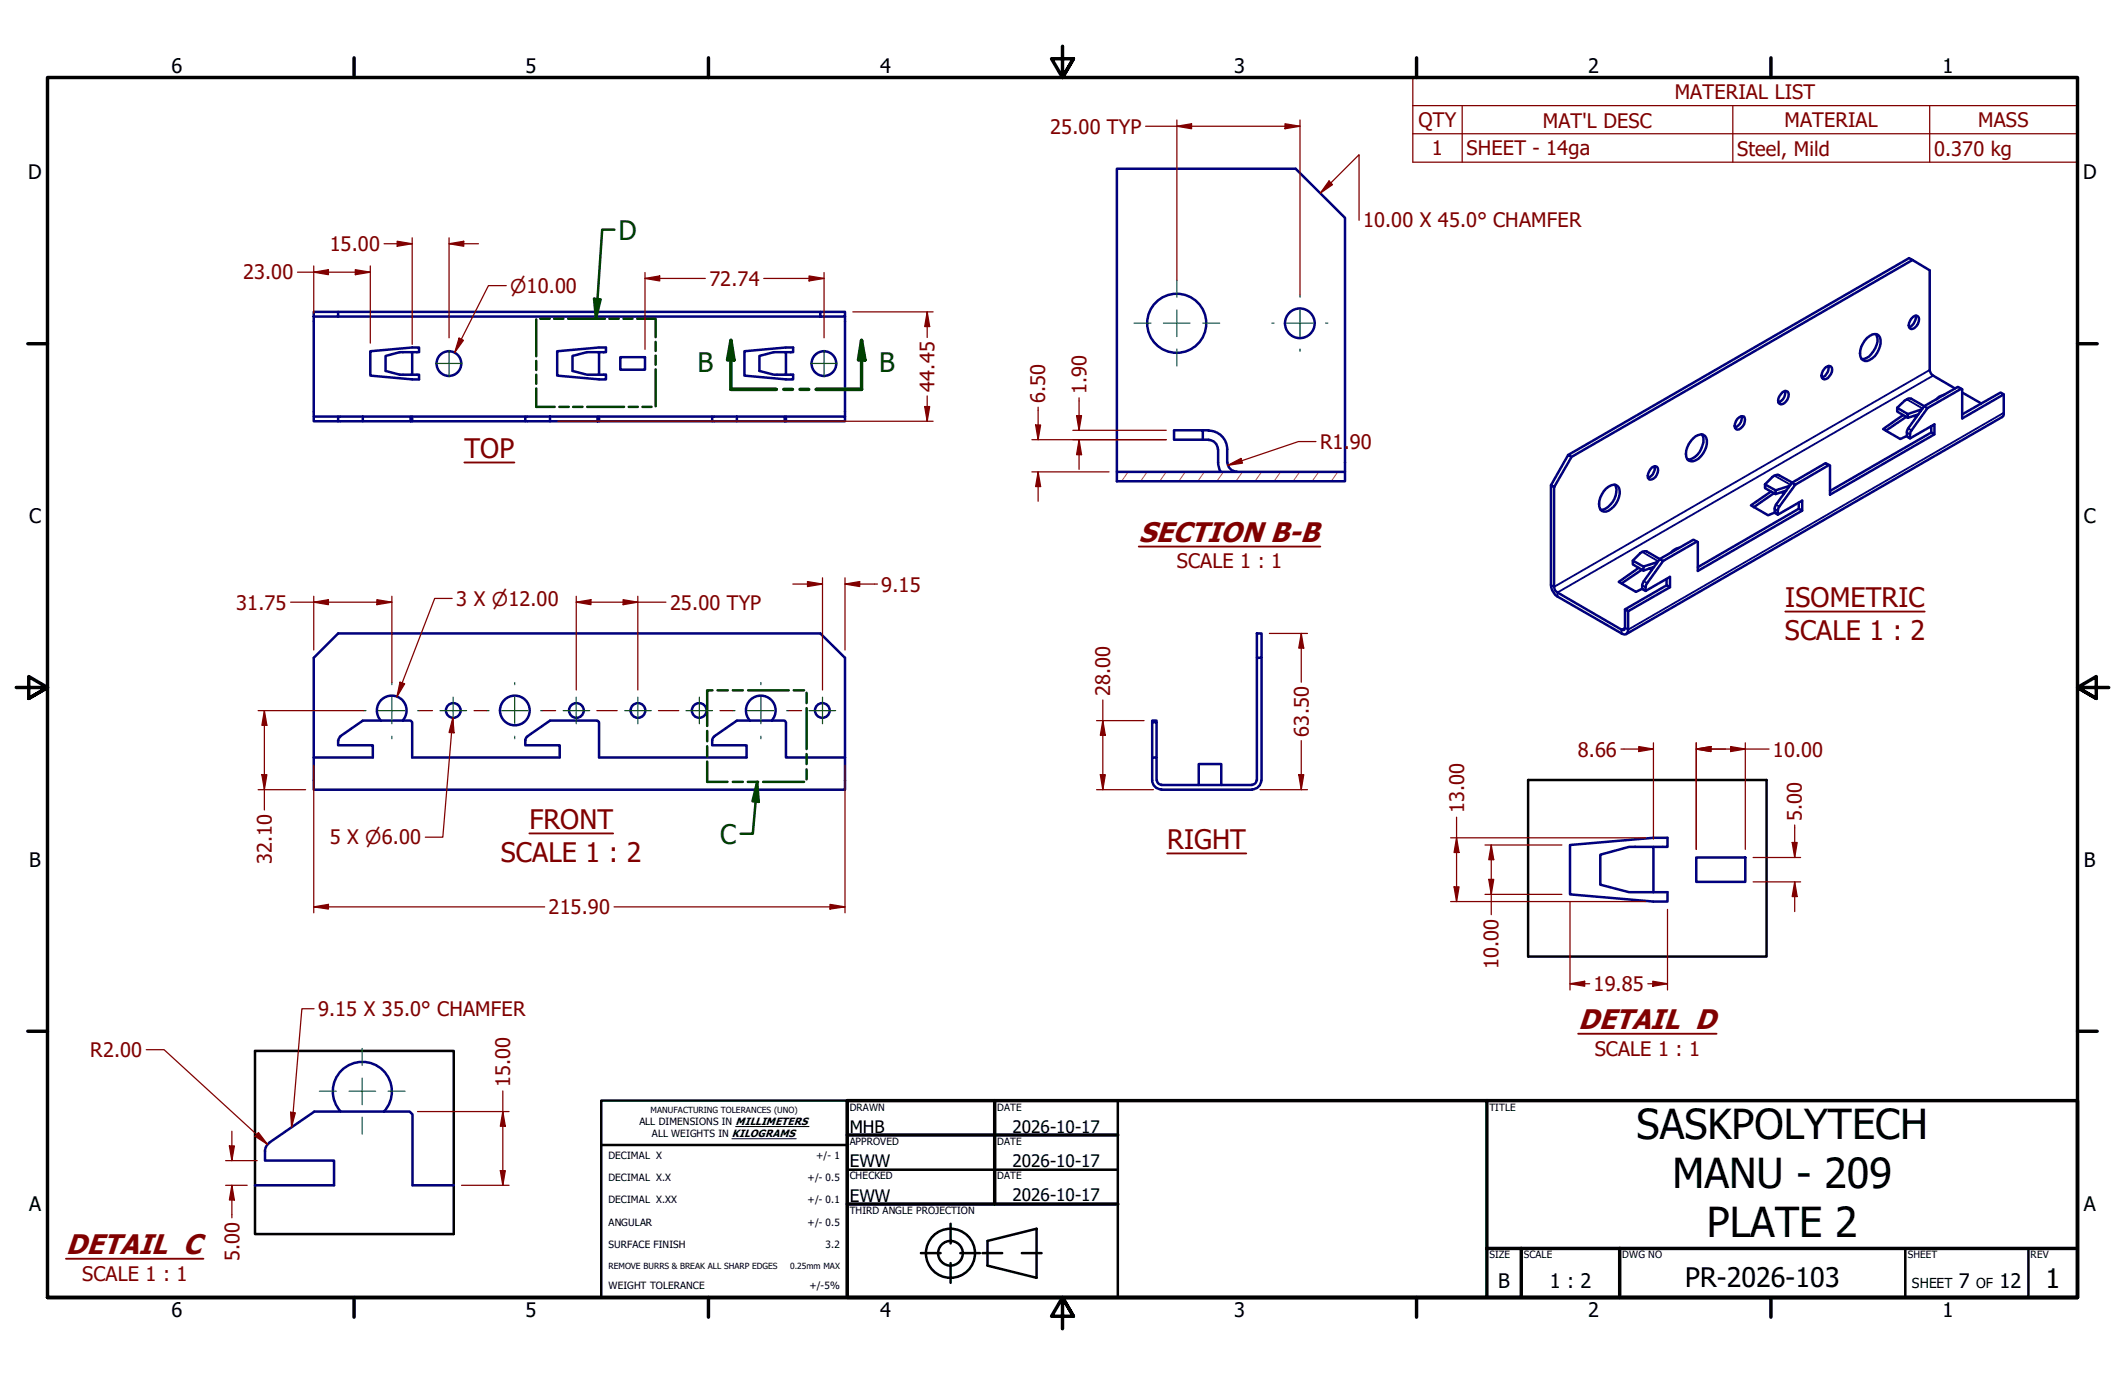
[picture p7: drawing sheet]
<svg xmlns="http://www.w3.org/2000/svg" width="432mm" height="279mm" viewBox="0 0 432 279" stroke-linecap="round" stroke-linejoin="round" font-family="sans-serif">
<!-- layer: Hatch (EDDT) -->
<path d="M229.2 95.9l-1.3 1.9M233.1 95.9l-1.3 1.9M237 95.9l-1.4 1.9M240.9 95.9l-1.4 1.9M244.7 95.9l-1.3 1.9M248.6 95.9l-1.3 1.9M252.5 95.9l-1.4 1.9M256.3 95.9l-1.3 1.9M260.2 95.9l-1.3 1.9M264.1 95.9l-1.3 1.9M268 95.9l-1.4 1.9M271.8 95.9l-1.3 1.9" fill="none" stroke="#ff8000" stroke-width=".2"/>
<!-- layer: Symbol (EDDT) -->
<path d="M94.4 94h10.1M231.4 111.1h36.9M362.8 124.3h28.3M107.6 169.4h17M237.2 173.4h16M320.7 210.1h28.1M13.4 255.8h27.9" fill="none" stroke="#800000" stroke-width=".38"/>
<!-- layer: Visible (EDDT) -->
<g fill="none" stroke="#000080" stroke-width=".51">
<path d="M388.6 52.8l-69.3 40M63.8 63.4h4.9v.9h-4.9zM63.8 64.3v20.3M68.7 64.3h98v-.9h5v.9h-5M68.7 63.4h98M78.4 72.3l2.8-.7h2.6v4.5h-2.6l-2.8-.7zM83.8 71.6h1.4v-1h-1.4l-8.6 .8v4.9l8.6 .8h1.4v-1h-1.4M116.3 72.3l3-.7h2.4v4.5h-2.4l-3-.7zM121.7 71.6h1.4v-1h-1.4l-8.5 .8v4.9l8.5 .8h1.4v-1h-1.4M126 72.6h5.1v2.5h-5.1zM154.3 72.3l2.9-.7h2.5v4.5h-2.5l-2.9-.7zM159.7 71.6h1.5v-1h-1.5l-8.4 .8v4.9l8.4 .8h1.5v-1h-1.5"/>
<path d="M171.7 64.3v20.3M362.2 79.7l.7-.3a.82 .82 0 0 1 .5 1.2 1.51 1.51 0 0 1-1.8 1.4 1.78 1.78 0 0 1 .6-2.3zM362.7 79.4a2.08 2.08 0 0 1-1.3 2.4M370.7 74.9a.92 .92 0 0 1 1.5-.2 2.07 2.07 0 0 1-1.5 2.4 .82 .82 0 0 1-.5-1.2zM371.5 74.4a2.08 2.08 0 0 1-1.3 2.3M379.4 68.6a1.71 1.71 0 0 1 2.4-.4 3.2 3.2 0 0 1-.4 3.5 3.1 3.1 0 0 1-2.5 1.6 1.59 1.59 0 0 1-.9-2.1 5.4 5.4 0 0 1 1.4-2.6zM381.2 67.9a3.1 3.1 0 0 1-.5 3.5 2.72 2.72 0 0 1-2.4 1.6M388.4 64.8a1.01 1.01 0 0 1 1.3-.5 1.84 1.84 0 0 1-1.3 2.6 .99 .99 0 0 1-.3-1.7zM389.3 64.1a2.3 2.3 0 0 1-1.4 2.4M397.3 78.9l-4.5-2.6-.6-.8-.1-20.6-4.2-2.4-69.3 40M398.5 79l-6.8 3.9M398.7 79.8l3.9 2.2"/>
<path d="M68.7 84.6h-4.9v1h4.9M73.7 84.6v1h-5v-1h14.7M73.7 85.6h9.7M83.4 84.6h.4v1h-.4zM83.8 84.6h22.9M83.8 85.6h22.9M111.8 84.6v1h-5.1v-1h14.7M111.8 85.6h9.6M121.4 84.6h.3v1h-.3zM121.7 84.6h23M121.7 85.6h23M149.7 84.6v1h-5v-1h14.7"/>
<path d="M149.7 85.6h9.7M159.4 84.6h.3v1h-.3zM159.7 84.6h12v1h-12M226.9 95.9h46.4v1.9h-46.4zM226.9 95.9v-61.6h36.4l10 10v51.6M244.4 89.3v-1.9h-5.8v1.9h7M244.4 87.4h1.2M245.6 87.5a3.8 3.8 0 0 1 3.8 3.8M245.6 89.4a1.87 1.87 0 0 1 1.9 1.9M247.5 93.9l.2 1.2 .3 .7M247.5 91.2v2.8M249.4 91.2v2.8"/>
<path d="M249.4 93.9a1.87 1.87 0 0 0 1.9 1.9M315.2 98.6v20.3a2.96 2.96 0 0 0 1.3 2.3l13.4 7.7a.8 .8 0 0 0 .9-.9v-3.8M315.8 99v20.3a1.21 1.21 0 0 0 .7 1.1l13.3 7.6h.2l.2-.4v-3.8M318.6 92.5l.7 .3-3.5 6.2-.6-.4zM326.4 99.3a1.85 1.85 0 0 1 2.3-.5 3.1 3.1 0 0 1-.3 3.6 3.3 3.3 0 0 1-2.5 1.5 1.29 1.29 0 0 1-1-1.5 4.6 4.6 0 0 1 1.5-3.1zM328.2 98.5a3.6 3.6 0 0 1-1 4.1 2.38 2.38 0 0 1-2 1M335.7 95l.7-.3a.85 .85 0 0 1 .5 1.2 1.61 1.61 0 0 1-1.8 1.5 1.91 1.91 0 0 1 .6-2.4zM336.2 94.7a2.24 2.24 0 0 1-1.4 2.4M344 89.1a1.88 1.88 0 0 1 2.5-.5 3.1 3.1 0 0 1-.4 3.5 2.55 2.55 0 0 1-2.9 1.5 2.68 2.68 0 0 1 0-3.4zM345.8 88.3a3.3 3.3 0 0 1-.4 3.5 3.1 3.1 0 0 1-2.5 1.5M353 85.2a1.1 1.1 0 0 1 1.4-.6 1.9 1.9 0 0 1-1.4 2.7 .85 .85 0 0 1-.4-1.2zM353.9 84.6a2.05 2.05 0 0 1-1.3 2.3"/>
<path d="M359.9 99.9l-4.1 2.8 3.5 2 1.3-.6M363 99.7l-2.2 .7M363.4 99.1v-.3l-2.6 .8M363.8 98.6l-.4 .2M364.1 98.1l.7 .4-3.2 4.4a2.39 2.39 0 0 0-.3 1.7l-.7-.4a2.06 2.06 0 0 1 .3-1.6zM364.2 98l-2.7-1.4a1.26 1.26 0 0 0-1.3 .3l-1.6 1.5v.8l2.2 1.2v-.8l-2.2-1.2M371.7 94.5l-6.9 4M386.7 84.3l-4 2.9 3.4 2 1.4-.6M387.3 84.7l-4.1 2.8M388.9 84.5l.5 .3M389.8 84.2l-2.1 .7M390.3 83.6v-.4l-2.6 .9"/>
<path d="M390.7 83.1l-.4 .1M391 82.5l.7 .4-3.3 4.5a2.39 2.39 0 0 0-.3 1.7l-.6-.4a2.06 2.06 0 0 1 .2-1.6zM391 82.5l6.8-3.9 .9 .5v5.9l8.5-4.9-.7-.3-7.8 4.4M391 82.5l-2.6-1.5a1.16 1.16 0 0 0-1.4 .4l-1.5 1.5v.7l2.2 1.3v-.8l-2.2-1.2M392.4 86.6v1.3l.7 .4v-2.1l-5 2.9M392.4 87.9l-20.5 11.9M393.1 88.3l-21.2 12.2v-5.9l-.9-.5-6.9 4M395.1 80.2a2.24 2.24 0 0 0-1.6 1M407.2 80.1v4.2l-.4 .5-76.3 44M331.8 113.9l2.1 1.2M333 115.4l-4.1 2.8 3.5 2.1 1.3-.7M333.6 115.8l-4.1 2.8"/>
<path d="M335.2 115.5l.5 .3M336.5 114.6v-.3l-2.6 .8v.9l2.2-.8M336.9 114l-.4 .3M337.2 113.6l-2.6-1.5a1.26 1.26 0 0 0-1.3 .3l-1.5 1.5v.8l2.1 1.3M337.2 113.6l.7 .4-3.4 4.7-.1 1.4-.7-.4a2.05 2.05 0 0 1 .3-1.6zM338.6 118.9l-8.4 4.9 .6 .4 8.5-4.9M338.6 117.7v1.2l.7 .4v-2.1l-4.9 2.9M341.2 111.3a2.68 2.68 0 0 0-1.6 1M344.8 110l-6.9 4M360.5 100.2l-4.1 2.9M362 100l.5 .3M365.5 102.1v1.3l.7 .4v-2.1l-4.9 2.9"/>
<path d="M365.5 103.4l-20.5 11.9M366.2 103.8l-21.2 12.2v-5.8l-.9-.5-6.9 3.9M68.7 128.7h98l5 5v26.8h-107.9v-26.8zM255.4 128.7h.9v5h-.9zM255.4 133.7v24.9M256.3 133.7v24.9M68.7 150.4v1h7.1v2.5h-12M69.2 149.6l4.5-3.2h9.7l.4 .3v7.2h29.9v-2.5h-7v-1M69.2 149.7l-.4 .8M77.4 146.4a3 3 0 0 1 .1-4.2 3 3 0 0 1 4.2 0 3 3 0 0 1 .1 4.2M107.2 149.7l-.5 .8M107.2 149.6l4.6-3.2h9.6l.3 .3v7.2h30v-2.5h-7v-1"/>
<path d="M145.1 149.7l-.4 .8M145.2 149.6l4.5-3.2h9.7l.3 .3v7.2h12M152.4 146.4a3 3 0 0 1 .1-4.2 3 3 0 0 1 4.2 0 3 3 0 0 1 .1 4.2M234.1 153.9v-7.2h.9v7.2M234.1 146.7v-.3h.9v.3M235 158.6v-4.7h-.9v4.7a1.87 1.87 0 0 0 1.9 1.8M235.1 158.5a.92 .92 0 0 0 .9 .9M236 159.5h18.4M243.6 159.5v-4.2h4.6v4.2M255.3 158.5a.92 .92 0 0 1-.9 .9M256.3 158.5a1.87 1.87 0 0 1-1.9 1.9M236 160.5h18.4"/>
<path d="M325.2 173.7l5.8-1.6h5v9.2h-5l-5.8-1.5zM336 172.1h2.8v-1.9h-2.8l-17 1.5v10l17 1.5h2.8v-1.9h-2.8M344.7 174.2h9.9v5h-9.9zM54.7 232.2l9.2-6.3h19.3l.6 .5v14.5h8.4M54.7 232.3l-.5 .5-.3 .7-.1 2.3h14.1v5.1h-16.1M69.2 225.9a6 6 0 0 1 .2-8.4 6 6 0 0 1 8.4 0 6 6 0 0 1 .2 8.4"/>
<circle cx="91.2" cy="73.9" r="2.51"/>
<circle cx="167.4" cy="73.9" r="2.51"/>
<circle cx="239.1" cy="65.7" r="6"/>
<circle cx="264.1" cy="65.7" r="3"/>
<circle cx="92.1" cy="144.4" r="1.49"/>
<circle cx="104.6" cy="144.4" r="3"/>
<circle cx="117.1" cy="144.4" r="1.49"/>
<circle cx="129.6" cy="144.4" r="1.49"/>
<circle cx="142.1" cy="144.4" r="1.49"/>
<circle cx="167.1" cy="144.4" r="1.49"/>
</g>
<!-- layer: Visible Narrow (EDDT) -->
<g fill="none" stroke="#000080" stroke-width=".38">
<path d="M392.1 75.2l-76.3 44.1-.6-.4M392.8 76.3l-76.3 44.1v.8M360.6 96.6l3.2 1.9M362.7 99.8h.1M387.5 81.2l3.2 1.8M387.5 87.9l.6 .4M387.7 87.1l.7 .3M389.6 84.3h.1M407.2 83.9l-76.4 44.1-.6-.4-.7 .4v.7M333.7 112.1l3.2 1.9M333.7 118.9l.7 .4M334 118.1l.7 .4"/>
<path d="M335.9 115.3l.1 .1M360.6 103.4l.7 .4M360.9 102.6l.7 .3"/>
</g>
<!-- layer: Break Line (EDDT) -->
<path d="M310.5 158.5h48.5v35.9h-48.5zM51.8 213.6h40.4v37.2h-40.4z" fill="none" stroke="#000" stroke-width=".51"/>
<!-- layer: Symbol (EDDT) -->
<path d="M287.1 21.5v-5.8h135v5.8M287.1 21.5h135v5.7M287.1 21.5v11.5h135v-5.8M287.1 27.2h135M297.1 21.5v11.5M352.1 21.5v11.5M392.1 21.5v11.5" fill="none" stroke="#800000" stroke-width=".25"/>
<!-- layer: Section Line (EDDT) -->
<path d="M148.5 79.1h9.2M148.5 69.2v4M159.3 79.1h1.7M162.6 79.1h1.7M165.9 79.1h9.2" fill="none" stroke="#004000" stroke-width=".7"/>
<path d="M148.5 69.2l.7 4h-1.4z" fill="#004000"/>
<path d="M148.5 69.2l.7 4h-1.4zM148.5 73.2v5.9M175.1 69.2v4" fill="none" stroke="#004000" stroke-width=".7"/>
<path d="M175.1 69.2l.7 4h-1.4z" fill="#004000"/>
<path d="M175.1 69.2l.7 4h-1.4zM175.1 73.2v5.9" fill="none" stroke="#004000" stroke-width=".7"/>
<!-- layer: Detail Boundary (EDDT) -->
<path d="M153.9 158.9l-.4 4" fill="none" stroke="#004000" stroke-width=".51"/>
<path d="M153.9 158.9l.3 4-1.3-.1z" fill="#004000"/>
<g fill="none" stroke="#004000" stroke-width=".51">
<path d="M121.4 60.8l-.3 4M143.7 154.7v4.2h4.1M143.7 148.5v2.1M143.7 151.6v2.1M144.8 140.3h-1.1v7.2M145.8 140.3h2.1M148.9 158.9h2M148.9 140.3h2M152 158.9h2.1M152 140.3h8.3M153.9 158.9l.3 4-1.3-.1zM155.1 158.9h8.3"/>
<path d="M161.3 140.3h2.1M163.9 140.8v2.1M163.9 143.9v8.3M163.9 153.2v2.1M163.9 156.3v2.1M153.5 162.9l-.5 6.5h-2.5"/>
</g>
<path d="M120.7 60.7l1.3 .1-.9 4z" fill="#004000"/>
<g fill="none" stroke="#004000" stroke-width=".51">
<path d="M124.8 46.7h-2.4l-1 14.1M109 78.9v3.8h3.7M109 64.9v7.5M109 73.3v1.9M109 76.1v1.9M109.8 64.8h1.9M112.6 64.8h1.9M115.4 64.8h7.5M120.7 60.7l1.3 .1-.9 4zM123.8 64.8h1.9M126.7 64.8h1.8M129.5 64.8h3.7v3.7"/>
<path d="M133.2 69.5v1.8M133.2 72.3v1.8M133.2 75.1v7.4M113.7 82.7h1.9M116.5 82.7h1.9M119.3 82.7h7.5M127.8 82.7h1.8M130.6 82.7h1.8"/>
</g>
<!-- layer: Border (EDDT) -->
<g fill="none" stroke="#000" stroke-width=".7">
<path d="M71.9 11.7v4M144 11.7v4M215.9 9.4v6.3l-2.2-3.8h4.4l-2.2 3.8 2.2-3.8M287.8 11.7v4M359.9 11.7v4M5.7 69.8h4M422.1 69.8h4M3.3 139.7h6.4l-3.9-2.2v4.4l3.9-2.2-3.9 2.2M428.5 139.7h-6.4l3.9-2.2v4.4l-3.9-2.2 3.9 2.2M5.7 209.5h4M422.1 209.5h4M172.1 223.6h250v40.1h-250z"/>
<path d="M172.1 230.6h55M202.1 223.6v21.1M302.1 223.6v40.1M172.1 244.7h55M302.1 253.7h120M309.1 253.7v10M329.1 253.7v10M9.7 263.7v-248h412.4v248h-412.4h412.4M71.9 263.7v4M144 263.7v4M218.1 267.5l-2.2-3.8 2.2 3.8h-4.4l2.2-3.8v6.3M287.8 263.7v4"/>
<path d="M359.9 263.7v4"/>
</g>
<!-- layer: Title (EDDT) -->
<g fill="none" stroke="#000" stroke-width=".51">
<path d="M122.2 223.6h49.9v40.1h-49.9zM122.2 232.7h49.9M172.1 237.7h55M227.1 223.6v40.1M187.1 254.6h4M193.2 248.7v4M193.2 256.7v4M195.1 254.6h4M199.6 254.6h4M200.7 252.2l9.9-2.5v10l-9.9-2.5zM207.6 254.6h4M387.2 253.7v10"/>
<path d="M412.2 253.7v10"/>
<circle cx="193.1" cy="254.7" r="5"/>
<circle cx="193.1" cy="254.7" r="2.51"/>
</g>
<path d="M148.7 231.4h13.1M149.5 228.9h14.9" fill="none" stroke="#000" stroke-width=".2"/>
<!-- layer: Center Mark (EDDT) -->
<g fill="none" stroke="#008040" stroke-width=".25">
<path d="M239.1 57v3.4M264.2 59.9v.5M88.5 73.9h5.4M91.2 71.2v5.4M164.7 73.9h5.4M167.4 71.2v5.4M230.4 65.7h3.5M236.4 65.7h5.4M239.1 63v5.4M239.1 70.9v3.5M244.4 65.7h3.4M258.4 65.7h.5"/>
<path d="M261.4 65.7h5.4M264.2 63v5.4M264.2 70.9v.5M269.4 65.7h.4M79.6 138.7v.4M104.6 138.7v.4M154.6 138.7v.4M73.9 144.4h.5M76.9 144.4h5.4M79.6 141.7v5.4M79.6 149.6v.5M84.8 144.4h.5"/>
<path d="M89.4 144.4h5.4M92.1 141.7v5.4M98.9 144.4h.5M101.9 144.4h5.4M104.6 141.7v5.4M104.6 149.6v.5M109.9 144.4h.4M114.4 144.4h5.4M117.1 141.7v5.4M126.9 144.4h5.4M129.6 141.7v5.4M139.4 144.4h5.4"/>
<path d="M142.1 141.7v5.4M148.9 144.4h.5M151.9 144.4h5.4M154.6 141.7v5.4M154.6 149.6v.5M159.8 144.4h.5M164.4 144.4h5.4M167.1 141.7v5.4M73.6 213v3.5M73.6 219.1v5.4M64.9 221.7h3.4M70.9 221.7h5.4"/>
<path d="M73.6 227v3.4M78.9 221.7h3.4"/>
</g>
<!-- layer: Dimension (EDDT) -->
<path d="M168.7 184.3h3" fill="none" stroke="#800000" stroke-width=".25"/>
<path d="M168.7 183.8l3 .5-3 .4z" fill="#800000"/>
<path d="M63.8 184.3h2.9M168.7 183.8l3 .5-3 .4z" fill="none" stroke="#800000" stroke-width=".25"/>
<path d="M63.8 184.3l2.9-.5v.9z" fill="#800000"/>
<path d="M188.4 82.6v3M63.8 155.5v30M171.7 155.5v30M63.8 184.3l2.9-.5v.9zM66.7 184.3h44M124.8 184.3h43.9" fill="none" stroke="#800000" stroke-width=".25"/>
<path d="M187.9 82.6h1l-.5 3z" fill="#800000"/>
<path d="M188.4 63.4v3M187.9 82.6h1l-.5 3z" fill="none" stroke="#800000" stroke-width=".25"/>
<path d="M188.4 63.4l.5 3h-1z" fill="#800000"/>
<path d="M173.3 63.4h16.3M188.4 63.4l.5 3h-1zM188.4 66.4v2.2M113.3 85.6h76.3M188.4 80.5v2.1M171.7 118.7h3" fill="none" stroke="#800000" stroke-width=".25"/>
<path d="M171.7 118.7l3-.5v1z" fill="#800000"/>
<path d="M164.1 118.7h3M171.7 118.7l3-.5v1z" fill="none" stroke="#800000" stroke-width=".25"/>
<path d="M164.1 118.2l3 .5-3 .5z" fill="#800000"/>
<path d="M161.1 118.7h3M164.1 118.2l3 .5-3 .5zM167.1 117.4v22.8M171.7 117.4v14.7M174.7 118.7h3.6M53.7 157.4v3.1" fill="none" stroke="#800000" stroke-width=".25"/>
<path d="M53.2 157.4h1l-.5 3.1z" fill="#800000"/>
<path d="M53.2 157.4h1l-.5 3.1zM53.7 144.4v3" fill="none" stroke="#800000" stroke-width=".25"/>
<path d="M53.7 144.4l.5 3h-1z" fill="#800000"/>
<g fill="none" stroke="#800000" stroke-width=".25">
<path d="M81.7 138.7l-1.1 2.9M52.5 144.4h21.4M53.7 144.4l.5 3h-1zM53.7 147.4v10M85.3 144.4h2.6M96.3 144.4h2.6M110.3 144.4h2.6M121.3 144.4h4.1M133.8 144.4h4.1M146.3 144.4h2.6M160.3 144.4h2.6M52.5 160.5h9.6"/>
<path d="M53.7 160.5v4.1"/>
</g>
<path d="M81.3 138.6l.9 .3-1.6 2.7z" fill="#800000"/>
<path d="M81.3 138.6l.9 .3-1.6 2.7zM91.9 121.6h-3.6l-6.6 17.1M126.6 122.4h3" fill="none" stroke="#800000" stroke-width=".25"/>
<path d="M126.6 121.9l3 .5-3 .5z" fill="#800000"/>
<path d="M117.1 122.4h3M126.6 121.9l3 .5-3 .5z" fill="none" stroke="#800000" stroke-width=".25"/>
<path d="M117.1 122.4l3-.5v1z" fill="#800000"/>
<path d="M76.6 122.4h3M117.1 122.4l3-.5v1zM117.1 121.2v19M120.1 122.4h6.5M129.6 122.4h5.7M129.6 121.2v19" fill="none" stroke="#800000" stroke-width=".25"/>
<path d="M76.6 121.9l3 .5-3 .5z" fill="#800000"/>
<path d="M63.8 122.4h2.9M76.6 121.9l3 .5-3 .5z" fill="none" stroke="#800000" stroke-width=".25"/>
<path d="M63.8 122.4l2.9-.5v1z" fill="#800000"/>
<path d="M210.9 86.4v2.9M59.1 122.4h4.7M63.8 122.4l2.9-.5v1zM63.8 121.2v10.9M66.7 122.4h9.9M79.6 121.2v17.5" fill="none" stroke="#800000" stroke-width=".25"/>
<path d="M210.4 86.4h1.1l-.6 2.9z" fill="#800000"/>
<path d="M210.4 86.4h1.1l-.6 2.9zM210.9 95.9v3" fill="none" stroke="#800000" stroke-width=".25"/>
<path d="M210.9 95.9l.6 3h-1.1z" fill="#800000"/>
<path d="M209.7 95.9h15.7M209.7 89.3h27.3M210.9 95.9l.6 3h-1.1zM210.9 82.7v3.7M210.9 98.9v3M252.3 93.6l-2.8 1" fill="none" stroke="#800000" stroke-width=".25"/>
<path d="M249.5 94.6l2.7-1.4 .3 .9z" fill="#800000"/>
<path d="M219.3 84.5v2.9M249.5 94.6l2.7-1.4 .3 .9zM267.4 89.7h-3.6l-12.5 4.3 1-.4" fill="none" stroke="#800000" stroke-width=".25"/>
<path d="M218.8 84.5h1l-.5 2.9z" fill="#800000"/>
<path d="M218.8 84.5h1l-.5 2.9zM219.3 89.3v3.1" fill="none" stroke="#800000" stroke-width=".25"/>
<path d="M219.3 89.3l.5 3.1h-1z" fill="#800000"/>
<path d="M261.1 25.7h3.1M218 87.4h19M218 89.3h19M219.3 89.3l.5 3.1h-1zM219.3 80.8v3.7M219.3 92.4v3" fill="none" stroke="#800000" stroke-width=".25"/>
<path d="M261.1 25.1l3.1 .6-3.1 .5z" fill="#800000"/>
<path d="M239.1 25.7h3M261.1 25.1l3.1 .6-3.1 .5z" fill="none" stroke="#800000" stroke-width=".25"/>
<path d="M239.1 25.7l3-.6v1.1z" fill="#800000"/>
<path d="M232.8 25.7h6.3M239.1 25.7l3-.6v1.1zM239.1 24.4v32.6M242.1 25.7h19M264.2 24.4v35.5M264.4 128.7v3" fill="none" stroke="#800000" stroke-width=".25"/>
<path d="M264.4 128.7l.5 3h-1z" fill="#800000"/>
<path d="M264.4 128.7l.5 3h-1zM264.4 157.4v3.1" fill="none" stroke="#800000" stroke-width=".25"/>
<path d="M263.9 157.4h1l-.5 3.1z" fill="#800000"/>
<path d="M257.9 128.7h7.8M264.4 131.7v6.9M224.1 146.4v3M263.9 157.4h1l-.5 3.1zM264.4 150.5v6.9M256 160.5h9.7" fill="none" stroke="#800000" stroke-width=".25"/>
<path d="M224.1 146.4l.5 3h-1z" fill="#800000"/>
<path d="M224.1 146.4l.5 3h-1zM224.1 157.4v3.1" fill="none" stroke="#800000" stroke-width=".25"/>
<path d="M223.6 157.4h1l-.5 3.1z" fill="#800000"/>
<path d="M164.4 56.6h3M222.8 146.4h9.7M223.6 157.4h1l-.5 3.1zM224.1 142.2v4.2M224.1 149.4v8M222.8 160.5h11.6" fill="none" stroke="#800000" stroke-width=".25"/>
<path d="M164.4 56.1l3 .5-3 .5z" fill="#800000"/>
<path d="M131.1 56.6h2.9M164.4 56.1l3 .5-3 .5z" fill="none" stroke="#800000" stroke-width=".25"/>
<path d="M131.1 56.6l2.9-.5v1z" fill="#800000"/>
<path d="M131.1 56.6l2.9-.5v1zM131.1 55.4v15.6M134 56.6h9.3M155.2 56.6h9.2M167.4 55.4v13.2M93.7 69l-1.3 2.6" fill="none" stroke="#800000" stroke-width=".25"/>
<path d="M93.3 68.7l.9 .5-1.8 2.4z" fill="#800000"/>
<path d="M91.2 49.5h3M102.9 58h-3.6l-5.6 11M93.3 68.7l.9 .5-1.8 2.4z" fill="none" stroke="#800000" stroke-width=".25"/>
<path d="M91.2 49.5l3-.5v1z" fill="#800000"/>
<path d="M80.7 49.5h3.1M91.2 49.5l3-.5v1z" fill="none" stroke="#800000" stroke-width=".25"/>
<path d="M80.7 49l3.1 .5-3.1 .5z" fill="#800000"/>
<path d="M78 49.5h2.7M80.7 49l3.1 .5-3.1 .5zM83.8 48.3v21.7M91.2 48.3v20.3M94.2 49.5h3M47.1 232.9v2.9" fill="none" stroke="#800000" stroke-width=".25"/>
<path d="M46.6 232.9h1l-.5 2.9z" fill="#800000"/>
<path d="M46.6 232.9h1l-.5 2.9zM47.1 240.9v2.9" fill="none" stroke="#800000" stroke-width=".25"/>
<path d="M47.1 240.9l.5 2.9h-1z" fill="#800000"/>
<path d="M45.8 235.8h6.5M47.1 229.9v3M102.2 225.9v3M45.8 240.9h4.4M47.1 240.9l.5 2.9h-1zM47.1 243.8v3.7" fill="none" stroke="#800000" stroke-width=".25"/>
<path d="M102.2 225.9l.5 3h-1z" fill="#800000"/>
<path d="M102.2 225.9l.5 3h-1zM102.2 237.9v3" fill="none" stroke="#800000" stroke-width=".25"/>
<path d="M101.7 237.9h1l-.5 3z" fill="#800000"/>
<path d="M52.1 230.5l2.3 2M84.8 225.9h18.6M101.7 237.9h1l-.5 3zM102.2 221.7v4.2M102.2 228.9v9M93.8 240.9h9.6" fill="none" stroke="#800000" stroke-width=".25"/>
<path d="M52.5 230.1l1.9 2.4-2.6-1.6z" fill="#800000"/>
<path d="M72.2 55.3h3M29.7 213.3h3.6l18.8 17.2M52.5 230.1l1.9 2.4-2.6-1.6z" fill="none" stroke="#800000" stroke-width=".25"/>
<path d="M72.2 54.8l3 .5-3 .5z" fill="#800000"/>
<path d="M63.8 55.3h2.9M72.2 54.8l3 .5-3 .5z" fill="none" stroke="#800000" stroke-width=".25"/>
<path d="M63.8 55.3l2.9-.5v1z" fill="#800000"/>
<path d="M60.5 55.3h3.3M63.8 55.3l2.9-.5v1zM63.8 54v9.7M66.7 55.3h5.5M75.2 54v15.7M364.7 171.2v3" fill="none" stroke="#800000" stroke-width=".25"/>
<path d="M364.2 171.2h1l-.5 3z" fill="#800000"/>
<path d="M364.2 171.2h1l-.5 3zM364.7 179.2v3" fill="none" stroke="#800000" stroke-width=".25"/>
<path d="M364.7 179.2l.5 3h-1z" fill="#800000"/>
<path d="M344.7 152.2h3M356.2 179.2h9.7M356.2 174.2h9.7M364.7 179.2l.5 3h-1zM364.7 167.6v3.6M364.7 182.2v3" fill="none" stroke="#800000" stroke-width=".25"/>
<path d="M344.7 152.2l3-.5v1z" fill="#800000"/>
<path d="M344.7 152.2l3-.5v1zM351.7 152.2h2.9" fill="none" stroke="#800000" stroke-width=".25"/>
<path d="M351.7 151.7l2.9 .5-2.9 .5z" fill="#800000"/>
<path d="M344.7 152.2h7M344.7 150.9v21.7M351.7 151.7l2.9 .5-2.9 .5zM354.6 152.2h4.9M354.6 150.9v21.7" fill="none" stroke="#800000" stroke-width=".25"/>
<path d="M344.7 152.2l3-.5v1z" fill="#800000"/>
<path d="M333 152.2h3M344.7 152.2l3-.5v1z" fill="none" stroke="#800000" stroke-width=".25"/>
<path d="M333 151.7l3 .5-3 .5z" fill="#800000"/>
<path d="M329.4 152.2h3.6M333 151.7l3 .5-3 .5zM336 150.9v19.6M344.7 150.9v21.7M347.7 152.2h2.9M296 170.2v3" fill="none" stroke="#800000" stroke-width=".25"/>
<path d="M296 170.2l.5 3h-1z" fill="#800000"/>
<path d="M296 170.2l.5 3h-1zM296 180.2v3" fill="none" stroke="#800000" stroke-width=".25"/>
<path d="M295.5 180.2h1l-.5 3z" fill="#800000"/>
<path d="M294.8 170.2h39.6M296 166.1v4.1M296 173.2v7M303 178.7v3M294.8 183.2h39.6M295.5 180.2h1l-.5 3z" fill="none" stroke="#800000" stroke-width=".25"/>
<path d="M302.5 178.7h1l-.5 3z" fill="#800000"/>
<path d="M302.5 178.7h1l-.5 3zM303 171.7v3" fill="none" stroke="#800000" stroke-width=".25"/>
<path d="M303 171.7l.5 3h-1z" fill="#800000"/>
<path d="M301.8 171.7h15.6M303 171.7l.5 3h-1zM303 174.7v4M301.8 181.7h15.6M303 181.7v4.2M335.9 199.9h2.9" fill="none" stroke="#800000" stroke-width=".25"/>
<path d="M335.9 199.4l2.9 .5-2.9 .5z" fill="#800000"/>
<path d="M319 199.9h3M335.9 199.4l2.9 .5-2.9 .5z" fill="none" stroke="#800000" stroke-width=".25"/>
<path d="M319 199.9l3-.5v1z" fill="#800000"/>
<path d="M319 199.9l3-.5v1zM319 183.3v17.9M322 199.9h1M334.8 199.9h1.1M338.8 184.8v16.4" fill="none" stroke="#800000" stroke-width=".25"/>
<!-- layer: Symbol (EDDT) -->
<path d="M270.4 37.1l-2.1 2.1" fill="none" stroke="#800000" stroke-width=".25"/>
<path d="M270.1 36.8l.7 .7-2.5 1.7z" fill="#800000"/>
<path d="M270.1 36.8l.7 .7-2.5 1.7zM270.4 37.1l5.8-5.7v13.4M59.6 226.1l-.4 2.9" fill="none" stroke="#800000" stroke-width=".25"/>
<path d="M59.1 226l.9 .1-.8 2.9z" fill="#800000"/>
<path d="M63.8 205h-2.5l-1.7 21.1M59.1 226l.9 .1-.8 2.9z" fill="none" stroke="#800000" stroke-width=".25"/>
<!-- layer: Dimension (EDDT) -->
<path d="M92 145.9l-.2 2.9" fill="none" stroke="#800000" stroke-width=".25"/>
<path d="M92 145.9l.3 3-1.1-.1z" fill="#800000"/>
<path d="M91.8 148.8l-1.8 21.3h-3.6M92 145.9l.3 3-1.1-.1z" fill="none" stroke="#800000" stroke-width=".25"/>
<g font-size="8.4">
<text x="332.5" y="231.4">SASKPOLYTECH</text>
<text x="339.9" y="241.4">MANU - 209</text>
<text x="346.8" y="251.4">PLATE 2</text>
</g>
<g font-size="5.8" fill="#800000">
<text x="231.4" y="110.2">SECTION B-B</text>
<text x="320.7" y="209.2">DETAIL D</text>
<text x="13.4" y="254.9">DETAIL C</text>
</g>
<g font-size="5.5" fill="#004000">
<text x="125.7" y="48.7">D</text>
<text x="141.7" y="75.6">B</text>
<text x="178.6" y="75.6">B</text>
<text x="146.4" y="171.4">C</text>
</g>
<g font-size="5.5" fill="#800000">
<text x="94.4" y="93.1">TOP</text>
<text x="362.8" y="123.4">ISOMETRIC</text>
<text x="362.6" y="130">SCALE 1 : 2</text>
<text x="107.6" y="168.5">FRONT</text>
<text x="237.2" y="172.5">RIGHT</text>
<text x="101.8" y="175.1">SCALE 1 : 2</text>
</g>
<g font-size="5.5">
<text x="342.5" y="261.6">PR-2026-103</text>
<text x="415.7" y="261.7">1</text>
</g>
<g font-size="4.1">
<text x="34.9" y="14.7">6</text>
<text x="106.8" y="14.7">5</text>
<text x="178.8" y="14.7">4</text>
<text x="250.8" y="14.7">3</text>
<text x="322.7" y="14.7">2</text>
<text x="394.7" y="14.7">1</text>
<text x="5.7" y="36.4">D</text>
<text x="423.3" y="36.4">D</text>
<text x="5.9" y="106.3">C</text>
<text x="423.4" y="106.3">C</text>
<text x="5.9" y="176.1">B</text>
<text x="423.4" y="176.1">B</text>
<text x="5.9" y="246">A</text>
<text x="423.4" y="246">A</text>
<text x="304.4" y="261.7">B</text>
<text x="314.9" y="261.7">1 : 2</text>
<text x="398" y="261.6">7</text>
<text x="406.3" y="261.6">12</text>
<text x="34.9" y="267.7">6</text>
<text x="106.8" y="267.7">5</text>
<text x="178.8" y="267.7">4</text>
<text x="250.8" y="267.7">3</text>
<text x="322.7" y="267.7">2</text>
<text x="394.7" y="267.7">1</text>
</g>
<g font-size="4.1" fill="#800000">
<text x="340.3" y="20.1">MATERIAL LIST</text>
<text x="213.4" y="27.2">25.00 TYP</text>
<text x="288.2" y="25.8">QTY</text>
<text x="313.5" y="25.9">MAT'L DESC</text>
<text x="362.6" y="25.8">MATERIAL</text>
<text x="402" y="25.8">MASS</text>
<text x="291" y="31.6">1</text>
<text x="298" y="31.6">SHEET - 14ga</text>
<text x="353" y="31.6">Steel, Mild</text>
<text x="393" y="31.6">0.370 kg</text>
<text x="277" y="46.2">10.00 X 45.0° CHAMFER</text>
<text x="67" y="51.1">15.00</text>
<text x="49.4" y="56.8">23.00</text>
<text x="144.1" y="58.1">72.74</text>
<text x="189.9" y="79.6" transform="rotate(-90 189.9 79.6)">44.45</text>
<text x="212.4" y="82" transform="rotate(-90 212.4 82)">6.50</text>
<text x="220.8" y="80.1" transform="rotate(-90 220.8 80.1)">1.90</text>
<text x="268.2" y="91.2">R1.</text>
<text x="274.3" y="91.2">90</text>
<text x="239.1" y="115.5">SCALE 1 : 1</text>
<text x="48" y="123.9">31.75</text>
<text x="92.7" y="123.1">3 X ⌀12.00</text>
<text x="136.1" y="123.9">25.00 TYP</text>
<text x="179.1" y="120.2">9.15</text>
<text x="225.6" y="141.5" transform="rotate(-90 225.6 141.5)">28.00</text>
<text x="265.9" y="149.7" transform="rotate(-90 265.9 149.7)">63.50</text>
<text x="320.6" y="153.7">8.66</text>
<text x="360.2" y="153.7">10.00</text>
<text x="297.5" y="165.2" transform="rotate(-90 297.5 165.2)">13.00</text>
<text x="366.1" y="166.8" transform="rotate(-90 366.1 166.8)">5.00</text>
<text x="67" y="171.5">5 X ⌀6.00</text>
<text x="55.2" y="175.6" transform="rotate(-90 55.2 175.6)">32.10</text>
<text x="111.4" y="185.7">215.90</text>
<text x="304.5" y="196.9" transform="rotate(-90 304.5 196.9)">10.00</text>
<text x="323.8" y="201.4">19.85</text>
<text x="64.6" y="206.5">9.15 X 35.0° CHAMFER</text>
<text x="18.4" y="214.8">R2.00</text>
<text x="324" y="214.5">SCALE 1 : 1</text>
<text x="103.7" y="220.9" transform="rotate(-90 103.7 220.9)">15.00</text>
<text x="48.6" y="256.2" transform="rotate(-90 48.6 256.2)">5.00</text>
<text x="16.7" y="260.2">SCALE 1 : 1</text>
</g>
<text font-size="3.9" fill="#800000" x="103.6" y="59.5">⌀10.00</text>
<g font-size="3.5">
<text x="172.7" y="230.1">MHB</text>
<text x="205.7" y="230.1">2026-10-17</text>
<text x="172.7" y="237.2">EWW</text>
<text x="205.7" y="237.1">2026-10-17</text>
<text x="172.7" y="244.2">EWW</text>
<text x="205.7" y="244.1">2026-10-17</text>
</g>
<g font-size="2.8">
<text x="388.5" y="261.6">SHEET</text>
<text x="401.6" y="261.6">OF</text>
</g>
<g font-size="2">
<text x="172.7" y="225.7">DRAWN</text>
<text x="202.6" y="225.7">DATE</text>
<text x="302.6" y="225.7">TITLE</text>
<text x="129.9" y="228.6">ALL DIMENSIONS IN MILLIMETERS</text>
<text x="132.5" y="231.1">ALL WEIGHTS IN KILOGRAMS</text>
<text x="172.7" y="232.7">APPROVED</text>
<text x="202.6" y="232.7">DATE</text>
<text x="123.6" y="235.5">DECIMAL X</text>
<text x="123.6" y="240">DECIMAL X.X</text>
<text x="165.9" y="235.5">+/- 1</text>
<text x="172.7" y="239.6">CHECKED</text>
<text x="202.6" y="239.6">DATE</text>
<text x="123.6" y="244.5">DECIMAL X.XX</text>
<text x="164.1" y="240">+/- 0.5</text>
<text x="164.1" y="244.5">+/- 0.1</text>
<text x="123.6" y="249">ANGULAR</text>
<text x="164.1" y="249.1">+/- 0.5</text>
<text x="172.7" y="246.7">THIRD ANGLE PROJECTION</text>
<text x="123.6" y="253.6">SURFACE FINISH</text>
<text x="167.8" y="253.7">3.2</text>
<text x="302.6" y="255.7">SIZE</text>
<text x="309.6" y="255.7">SCALE</text>
<text x="329.6" y="255.7">DWG NO</text>
<text x="387.7" y="255.7">SHEET</text>
<text x="412.6" y="255.7">REV</text>
<text x="123.6" y="261.9">WEIGHT TOLERANCE</text>
<text x="164.5" y="262">+/-5%</text>
</g>
<g font-size="1.7">
<text x="132.2" y="226.2">MANUFACTURING TOLERANCES (UNO)</text>
<text x="123.6" y="257.9">REMOVE BURRS &amp; BREAK ALL SHARP EDGES</text>
<text x="160.5" y="257.9">0.25mm MAX</text>
</g>
</svg>
